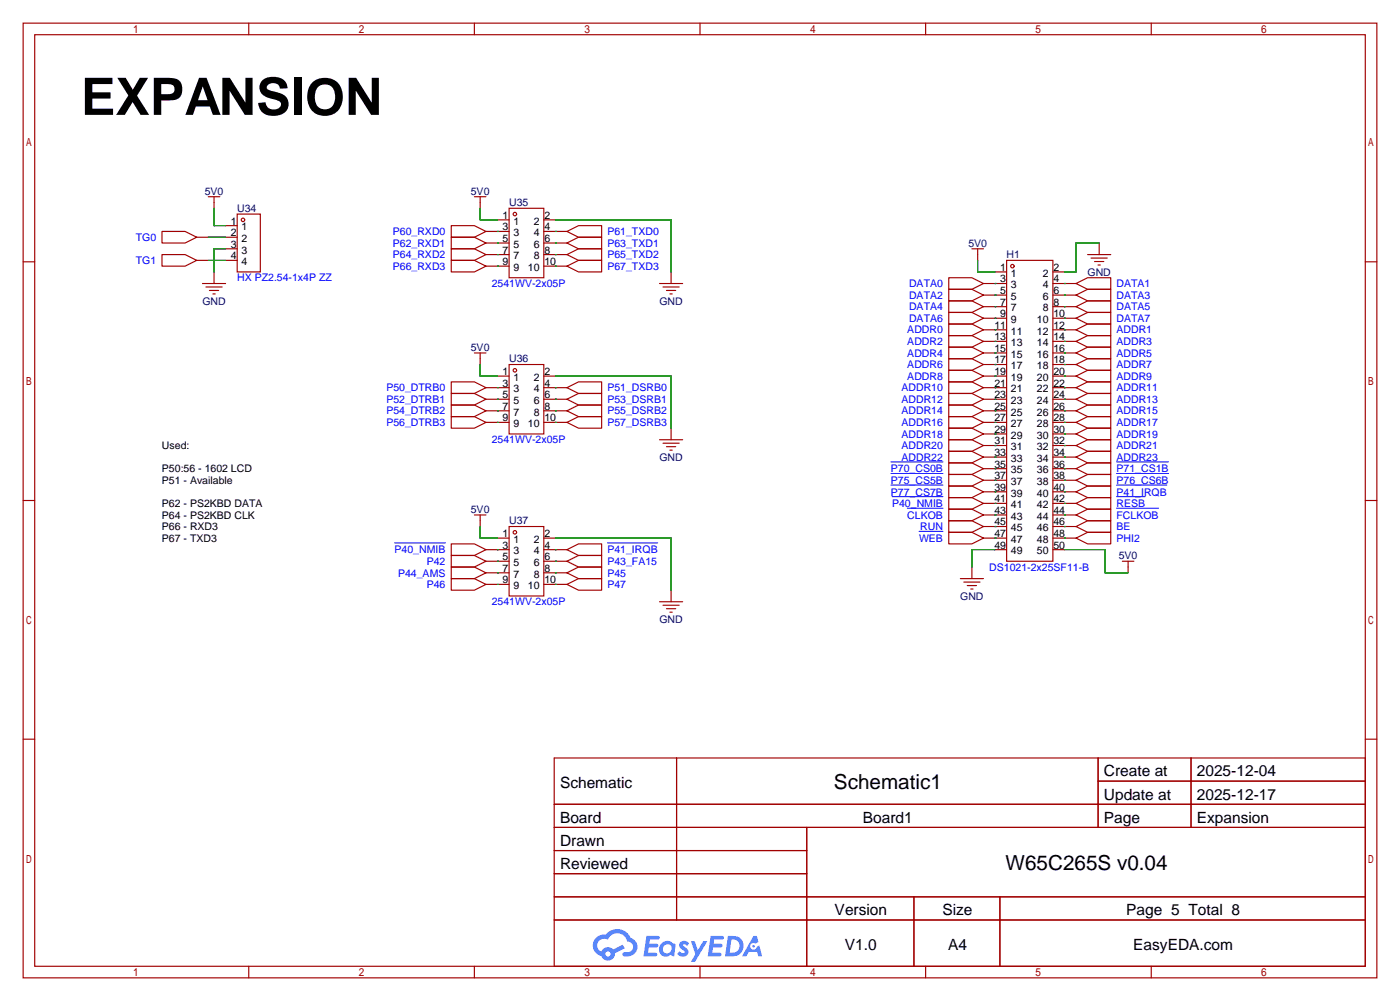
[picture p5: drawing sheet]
<svg xmlns="http://www.w3.org/2000/svg" width="307mm" height="220mm" viewBox="0 0 307 220" stroke-linecap="round" stroke-linejoin="round" font-family="sans-serif">
<g fill="none" stroke="#a10000" stroke-width=".25">
<path d="M5.1 5.1h297.2v209.5h-297.2zM7.6 7.6h292.1v204.5h-292.1zM54.6 5.1v2.5M104.1 5.1v2.5M153.7 5.1v2.5M203.2 5.1v2.5M252.7 5.1v2.5M5.1 57.5h2.5M299.7 57.5h2.6M5.1 109.9h2.5M299.7 109.9h2.6M5.1 162.2h2.5"/>
<path d="M121.7 166.4h178v45.7h-178zM121.7 176.5h178M148.5 166.4v35.5M241.1 166.4v15.2M241.1 171.4h58.6M261.5 166.4v15.2M299.7 162.2h2.6M121.7 181.6h178M121.7 186.7h55.4M121.7 196.8h178M121.7 191.8h55.4M177.1 181.6v30.5"/>
<path d="M200.6 196.8v15.3M219.5 196.8v15.3M54.6 212.1v2.5M104.1 212.1v2.5M121.7 201.9h178M153.7 212.1v2.5M203.2 212.1v2.5M252.7 212.1v2.5"/>
</g>
<g fill="#5487ff">
<path d="M149.4 206.8a1.3 1.3 0 0 1 1.8 .3l-.4 .6a.54 .54 0 0 0-.9-.3l.2 .3a1.28 1.28 0 0 1 .7 2 1.53 1.53 0 0 1-2.1-.3l.5-.6 .8 .4a.31 .31 0 0 0 .3-.2 .31 .31 0 0 0-.3-.4 1.12 1.12 0 0 1-.6-1.8z"/>
<path d="M151.7 206.6h.8l.7 2 1.2-2h.9l-2.7 4.5h-.9l1-1.6z"/>
<path d="M141.9 205.4h2.3a.46 .46 0 0 1 .5 .1 .46 .46 0 0 1 .1 .5l-.4 .2h-1.7l-.2 .9h1.7a.4 .4 0 0 1 .3 .5 .4 .4 0 0 1-.4 .3h-1.7l-.1 1.2h1.3a.46 .46 0 0 1 .5 .1 .46 .46 0 0 1 .1 .5l-.3 .2h-2.6z"/>
<path d="M156 205.4h2.3a.47 .47 0 0 1 .5 .1 .47 .47 0 0 1 .1 .5l-.4 .2h-1.7l-.1 .9h1.6a.4 .4 0 0 1 .3 .5 .4 .4 0 0 1-.4 .3h-1.7l-.1 1.2h1.3a.46 .46 0 0 1 .5 .1 .46 .46 0 0 1 .2 .5l-.4 .2h-2.6z"/>
<path d="M165.4 205.4h.7l.4 1.4-.6 .3a.75 .75 0 0 0-1.2 .3 .75 .75 0 0 0 .5 1.1 .75 .75 0 0 0 1-.7l.5-.3 .6 2.4h-.8l-.3-1h-1.8l-.6 1h-.9z"/>
<path d="M159.8 205.4l-.6 4.5h1.4a2.27 2.27 0 0 0 2.6-2.3 2.27 2.27 0 0 0-2.7-2.2zM160.6 206.2a1.5 1.5 0 0 1 1.8 1.5 1.5 1.5 0 0 1-2 1.4h-.2z"/>
<path d="M145.2 207.1a1.6 1.6 0 0 0-.3 2.2 1.6 1.6 0 0 0 2.3 .2l.8 .4 .3-2.5-.2-.2-.4-.1a1.58 1.58 0 0 0-2.5 0zM145.8 207.6a.98 .98 0 0 1 1.6 .4 .98 .98 0 0 1-1 1.3 .94 .94 0 0 1-.9-.7 .94 .94 0 0 1 .3-1z"/>
<path d="M130.9 205.8a2.37 2.37 0 0 0 1.1 4 1.54 1.54 0 0 0 1.8 1 1.54 1.54 0 0 0 1.2-1.6l2.2-1.1-.5-.7-2.1 1a1.57 1.57 0 0 0-2.6 .5 1.5 1.5 0 0 1-.7-2.1 1.5 1.5 0 0 1 2.2-.5 2.23 2.23 0 0 1 2.2-1.5 2.23 2.23 0 0 1 2 1.9 1.16 1.16 0 0 1 1.3 1.1 1.16 1.16 0 0 1-1.1 1.2h-.7a.47 .47 0 0 0-.6 .4 .47 .47 0 0 0 .5 .5 2.17 2.17 0 0 0 2.5-.9 2.17 2.17 0 0 0-.4-2.7l-.8-.4a3.2 3.2 0 0 0-5.4-.8l-1.1 .1zM132.9 209.4a.6 .6 0 0 1 1.2 0 .6 .6 0 0 1-1.2 0z"/>
<circle cx="165.4" cy="207.7" r=".28"/>
</g>
<g fill="none" stroke="#a10000" stroke-width=".25">
<path d="M35.6 50.8h5l2.6 1.3-2.6 1.2h-5zM35.6 55.9h5l2.6 1.2-2.6 1.3h-5zM43.2 52.1h2.5M43.2 57.1h2.5M45.7 43.2h2.6M47 43.2v2.5M47 59.7v2.5M49.5 49.5h2.6M49.5 52.1h2.6M49.5 54.6h2.6M49.5 57.1h2.6M52.1 47h5v12.7h-5z"/>
<path d="M99.1 49.5h5l2.6 1.3-2.6 1.3h-5zM99.1 52.1h5l2.6 1.2-2.6 1.3h-5zM99.1 54.6h5l2.6 1.3-2.6 1.2h-5zM99.1 57.1h5l2.6 1.3-2.6 1.3h-5zM104.1 43.2h2.6M105.4 43.2v2.5M106.7 58.4h5.1M106.7 50.8h5.1M106.7 55.9h5.1M106.7 53.3h5.1M109.2 48.3h2.6M111.8 45.7h7.6v15.3h-7.6z"/>
<path d="M119.4 48.3h2.5M119.4 58.4h5.1M119.4 50.8h5.1M119.4 55.9h5.1M119.4 53.3h5.1M124.5 50.8l2.5-1.3h5.1v2.6h-5.1zM124.5 53.3l2.5-1.2h5.1v2.5h-5.1zM124.5 55.9l2.5-1.3h5.1v2.5h-5.1zM124.5 58.4l2.5-1.3h5.1v2.6h-5.1zM147.3 59.7v2.5M213.4 54.6h2.5M214.6 54.6v2.5"/>
<path d="M218.4 59.7h2.6M221 57.1h10.1v66.1h-10.1zM231.1 59.7h2.6M238.8 55.9h5M239.5 56.6h3.6M240.3 57.4h2M241 58.2h.6M241.3 53.3v2.6M44.4 62.2h5.1M45.2 63h3.6M46 63.8h2M46.7 64.5h.5"/>
<path d="M104.1 77.5h2.6M105.4 77.5v2.5M144.8 62.2h5.1M145.5 63h3.6M146.3 63.8h2M147.1 64.5h.5M208.3 61h5.1l2.5 1.2-2.5 1.3h-5.1zM208.3 63.5h5.1l2.5 1.3-2.5 1.2h-5.1zM208.3 66h5.1l2.5 1.3-2.5 1.3h-5.1zM208.3 68.6h5.1l2.5 1.2-2.5 1.3h-5.1zM208.3 71.1h5.1l2.5 1.3-2.5 1.3h-5.1zM208.3 73.7h5.1l2.5 1.2-2.5 1.3h-5.1z"/>
<path d="M208.3 76.2h5.1l2.5 1.3-2.5 1.2h-5.1zM208.3 78.7h5.1l2.5 1.3-2.5 1.3h-5.1zM215.9 62.2h5.1M215.9 77.5h5.1M215.9 64.8h5.1M215.9 67.3h5.1M215.9 69.8h5.1M215.9 72.4h5.1M215.9 74.9h5.1M231.1 62.2h5.1M231.1 77.5h5.1M231.1 64.8h5.1"/>
<path d="M231.1 67.3h5.1M231.1 69.8h5.1M231.1 72.4h5.1M231.1 74.9h5.1M236.2 62.2l2.6-1.2h5v2.5h-5zM236.2 64.8l2.6-1.3h5v2.5h-5zM236.2 67.3l2.6-1.3h5v2.6h-5zM236.2 69.8l2.6-1.2h5v2.5h-5zM236.2 77.5l2.6-1.3h5v2.5h-5zM236.2 74.9l2.6-1.2h5v2.5h-5zM236.2 72.4l2.6-1.3h5v2.6h-5zM99.1 83.8h5l2.6 1.3-2.6 1.3h-5z"/>
<path d="M99.1 86.4h5l2.6 1.2-2.6 1.3h-5zM99.1 88.9h5l2.6 1.3-2.6 1.2h-5zM99.1 91.4h5l2.6 1.3-2.6 1.3h-5zM106.7 92.7h5.1M106.7 85.1h5.1M106.7 90.2h5.1M106.7 87.6h5.1M109.2 82.5h2.6M111.8 80h7.6v15.2h-7.6zM119.4 82.5h2.5M119.4 92.7h5.1M119.4 85.1h5.1"/>
<path d="M119.4 90.2h5.1M119.4 87.6h5.1M124.5 85.1l2.5-1.3h5.1v2.6h-5.1zM124.5 87.6l2.5-1.2h5.1v2.5h-5.1zM124.5 90.2l2.5-1.3h5.1v2.5h-5.1zM124.5 92.7l2.5-1.3h5.1v2.6h-5.1zM144.8 96.5h5.1M145.5 97.3h3.6M146.3 98h2M147.1 98.8h.5M147.3 94v2.5M208.3 81.3h5.1l2.5 1.2-2.5 1.3h-5.1z"/>
<path d="M208.3 83.8h5.1l2.5 1.3-2.5 1.3h-5.1zM208.3 86.4h5.1l2.5 1.2-2.5 1.3h-5.1zM208.3 88.9h5.1l2.5 1.3-2.5 1.2h-5.1zM208.3 91.4h5.1l2.5 1.3-2.5 1.3h-5.1zM208.3 94h5.1l2.5 1.2-2.5 1.3h-5.1zM208.3 96.5h5.1l2.5 1.3-2.5 1.3h-5.1zM208.3 99.1h5.1l2.5 1.2-2.5 1.3h-5.1zM215.9 82.5h5.1M215.9 92.7h5.1M215.9 85.1h5.1M215.9 90.2h5.1M215.9 87.6h5.1"/>
<path d="M215.9 80h5.1M215.9 97.8h5.1M215.9 95.2h5.1M231.1 82.5h5.1M231.1 92.7h5.1M231.1 85.1h5.1M231.1 90.2h5.1M231.1 87.6h5.1M231.1 80h5.1M231.1 97.8h5.1M231.1 95.2h5.1M236.2 97.8l2.6-1.3h5v2.6h-5z"/>
<path d="M236.2 95.2l2.6-1.2h5v2.5h-5zM236.2 92.7l2.6-1.3h5v2.6h-5zM236.2 90.2l2.6-1.3h5v2.5h-5zM236.2 87.6l2.6-1.2h5v2.5h-5zM236.2 85.1l2.6-1.3h5v2.6h-5zM236.2 82.5l2.6-1.2h5v2.5h-5zM236.2 80l2.6-1.3h5v2.6h-5zM99.1 119.4h5l2.6 1.2-2.6 1.3h-5zM104.1 113h2.6M105.4 113v2.6M109.2 118.1h2.6M111.8 115.6h7.6v15.2h-7.6z"/>
<path d="M119.4 118.1h2.5M208.3 101.6h5.1l2.5 1.3-2.5 1.2h-5.1zM208.3 104.1h5.1l2.5 1.3-2.5 1.3h-5.1zM208.3 106.7h5.1l2.5 1.2-2.5 1.3h-5.1zM208.3 109.2h5.1l2.5 1.3-2.5 1.3h-5.1zM208.3 111.8h5.1l2.5 1.2-2.5 1.3h-5.1zM208.3 114.3h5.1l2.5 1.3-2.5 1.2h-5.1zM208.3 116.8h5.1l2.5 1.3-2.5 1.3h-5.1zM215.9 118.1h5.1M215.9 113h5.1M215.9 115.6h5.1M215.9 110.5h5.1"/>
<path d="M215.9 107.9h5.1M215.9 105.4h5.1M215.9 102.9h5.1M215.9 100.3h5.1M231.1 118.1h5.1M231.1 113h5.1M231.1 115.6h5.1M231.1 110.5h5.1M231.1 107.9h5.1M231.1 105.4h5.1M231.1 102.9h5.1M231.1 100.3h5.1"/>
<path d="M236.2 100.3l2.6-1.2h5v2.5h-5zM236.2 118.1l2.6-1.3h5v2.6h-5zM236.2 115.6l2.6-1.3h5v2.5h-5zM236.2 113l2.6-1.2h5v2.5h-5zM236.2 110.5l2.6-1.3h5v2.6h-5zM236.2 107.9l2.6-1.2h5v2.5h-5zM236.2 105.4l2.6-1.3h5v2.6h-5zM236.2 102.9l2.6-1.3h5v2.5h-5zM99.1 121.9h5l2.6 1.3-2.6 1.3h-5zM99.1 124.5h5l2.6 1.2-2.6 1.3h-5zM99.1 127h5l2.6 1.3-2.6 1.2h-5zM106.7 128.3h5.1"/>
<path d="M106.7 120.6h5.1M106.7 125.7h5.1M106.7 123.2h5.1M119.4 128.3h5.1M119.4 120.6h5.1M119.4 125.7h5.1M119.4 123.2h5.1M124.5 120.6l2.5-1.2h5.1v2.5h-5.1zM124.5 123.2l2.5-1.3h5.1v2.6h-5.1zM124.5 125.7l2.5-1.2h5.1v2.5h-5.1zM124.5 128.3l2.5-1.3h5.1v2.5h-5.1zM144.8 132.1h5.1"/>
<path d="M145.5 132.8h3.6M146.3 133.6h2M147.1 134.4h.5M147.3 129.5v2.6M210.8 127h5.1M211.6 127.8h3.5M212.3 128.5h2.1M213.1 129.3h.5M213.4 124.5v2.5M218.4 120.6h2.6M231.1 120.6h2.6M246.4 123.2h2.5"/>
<path d="M247.6 123.2v2.5"/>
<circle cx="53.3" cy="48.3" r=".38"/>
<circle cx="113" cy="47" r=".38"/>
<circle cx="222.2" cy="58.4" r=".38"/>
<circle cx="113" cy="81.3" r=".38"/>
<circle cx="113" cy="116.8" r=".38"/>
</g>
<g fill="none" stroke="#008700" stroke-width=".25">
<path d="M45.7 52.1h3.8M45.7 57.1h3.8M47 45.7v3.8h2.5M49.5 54.6h-2.5v5.1M105.4 45.7v2.6h3.8M109.2 50.8h.1M109.2 53.3h.1M109.2 55.9h.1M109.2 58.4h.1M121.9 50.8h.1M121.9 53.3h.1M121.9 55.9h.1"/>
<path d="M121.9 58.4h.1M121.9 48.3h25.4v11.4M214.6 57.1v2.6h3.8M241.3 53.3h-5.1v6.4h-2.5M218.4 62.2h.1M218.4 64.8h.1M218.4 67.3h.1M218.4 69.8h.1M218.4 72.4h.1M218.4 74.9h.1M218.4 77.5h.1M233.7 62.2h.1"/>
<path d="M233.7 64.8h.1M233.7 67.3h.1M233.7 69.8h.1M233.7 77.5h.1M233.7 74.9h.1M233.7 72.4h.1M105.4 80v2.5h3.8M109.2 85.1h.1M109.2 87.6h.1M109.2 90.2h.1M109.2 92.7h.1M121.9 85.1h.1"/>
<path d="M121.9 87.6h.1M121.9 90.2h.1M121.9 92.7h.1M121.9 82.5h25.4v11.5M218.4 80h.1M218.4 82.5h.1M218.4 85.1h.1M218.4 87.6h.1M218.4 90.2h.1M218.4 92.7h.1M218.4 95.2h.1M218.4 97.8h.1"/>
<path d="M233.7 97.8h.1M233.7 95.2h.1M233.7 92.7h.1M233.7 90.2h.1M233.7 87.6h.1M233.7 85.1h.1M233.7 82.5h.1M233.7 80h.1M105.4 115.6v2.5h3.8M121.9 118.1h25.4v11.4M218.4 100.3h.1M218.4 102.9h.1"/>
<path d="M218.4 105.4h.1M218.4 107.9h.1M218.4 110.5h.1M218.4 113h.1M218.4 115.6h.1M218.4 118.1h.1M233.7 100.3h.1M233.7 118.1h.1M233.7 115.6h.1M233.7 113h.1M233.7 110.5h.1M233.7 107.9h.1"/>
<path d="M233.7 105.4h.1M233.7 102.9h.1M109.2 120.6h.1M109.2 123.2h.1M109.2 125.7h.1M109.2 128.3h.1M121.9 120.6h.1M121.9 123.2h.1M121.9 125.7h.1M121.9 128.3h.1M218.4 120.6h-5v3.9M233.7 120.6h8.9v5.1h5"/>
</g>
<g fill="none" stroke="#00f" stroke-width=".22">
<path d="M86.6 119.2h11.2M133.3 119.2h11.1M195.6 101.4h11.4M195.6 103.9h11.4M195.6 106.5h11.4M195.8 109h11.2M199.2 111.5h7.8M201.7 116.6h5.3M245.1 101.4h11.4M245.1 103.9h11.4M245.1 106.5h11M245.1 109h6.3"/>
<path d="M245.1 111.5h9.2"/>
</g>
<text font-size="11.3" x="17.8" y="25.2">EXPANSION</text>
<g font-size="4.5">
<text x="183.1" y="173.3">Schematic1</text>
<text x="220.8" y="191">W65C265S v0.04</text>
</g>
<g font-size="3.4">
<text x="122.9" y="173">Schematic</text>
<text x="242.3" y="170.4">Create at</text>
<text x="262.7" y="170.4">2025-12-04</text>
<text x="242.3" y="175.5">Update at</text>
<text x="262.7" y="175.5">2025-12-17</text>
<text x="122.9" y="180.6">Board</text>
<text x="122.9" y="185.7">Drawn</text>
<text x="189.4" y="180.6">Board1</text>
<text x="242.3" y="180.6">Page</text>
<text x="262.7" y="180.6">Expansion</text>
<text x="122.9" y="190.8">Reviewed</text>
<text x="183.2" y="200.9">Version</text>
<text x="206.9" y="200.9">Size</text>
<text x="247.3" y="200.9">Page 5 Total 8</text>
<text x="185.5" y="208.5">V1.0</text>
<text x="208.1" y="208.5">A4</text>
<text x="248.8" y="208.5">EasyEDA.com</text>
</g>
<g font-size="2.3" fill="#000080">
<text x="44.9" y="42.7">5V0</text>
<text x="52.1" y="46.5">U34</text>
<text x="103.4" y="42.7">5V0</text>
<text x="111.8" y="45.3">U35</text>
<text x="212.6" y="54.1">5V0</text>
<text x="221" y="56.7">H1</text>
<text x="238.7" y="60.5">GND</text>
<text x="44.4" y="66.8">GND</text>
<text x="144.8" y="66.8">GND</text>
<text x="103.4" y="77">5V0</text>
<text x="111.8" y="79.5">U36</text>
<text x="144.8" y="101.1">GND</text>
<text x="103.4" y="112.6">5V0</text>
<text x="111.8" y="115.1">U37</text>
<text x="245.6" y="122.7">5V0</text>
<text x="210.8" y="131.6">GND</text>
<text x="144.8" y="136.7">GND</text>
</g>
<g font-size="2.3" fill="#00f">
<text x="29.8" y="52.9">TG0</text>
<text x="86.2" y="51.6">P60_RXD0</text>
<text x="133.3" y="51.6">P61_TXD0</text>
<text x="29.8" y="58">TG1</text>
<text x="86.2" y="54.1">P62_RXD1</text>
<text x="86.2" y="56.7">P64_RXD2</text>
<text x="86.2" y="59.2">P66_RXD3</text>
<text x="133.3" y="54.1">P63_TXD1</text>
<text x="133.3" y="56.7">P65_TXD2</text>
<text x="133.3" y="59.2">P67_TXD3</text>
<text x="52.1" y="61.8">HX PZ2.54-1x4P ZZ</text>
<text x="107.9" y="63">2541WV-2x05P</text>
<text x="199.6" y="63">DATA0</text>
<text x="199.6" y="65.6">DATA2</text>
<text x="245.1" y="63">DATA1</text>
<text x="245.1" y="65.6">DATA3</text>
<text x="199.6" y="68.1">DATA4</text>
<text x="199.6" y="70.7">DATA6</text>
<text x="245.1" y="68.1">DATA5</text>
<text x="245.1" y="70.7">DATA7</text>
<text x="199.2" y="73.2">ADDR0</text>
<text x="199.2" y="75.7">ADDR2</text>
<text x="245.1" y="75.7">ADDR3</text>
<text x="245.1" y="73.2">ADDR1</text>
<text x="199.2" y="78.3">ADDR4</text>
<text x="199.2" y="80.8">ADDR6</text>
<text x="199.2" y="83.4">ADDR8</text>
<text x="245.1" y="83.4">ADDR9</text>
<text x="245.1" y="80.8">ADDR7</text>
<text x="245.1" y="78.3">ADDR5</text>
<text x="84.8" y="85.9">P50_DTRB0</text>
<text x="84.8" y="88.4">P52_DTRB1</text>
<text x="133.3" y="85.9">P51_DSRB0</text>
<text x="133.3" y="88.4">P53_DSRB1</text>
<text x="197.9" y="85.9">ADDR10</text>
<text x="197.9" y="88.4">ADDR12</text>
<text x="245.1" y="88.4">ADDR13</text>
<text x="245.1" y="85.9">ADDR11</text>
<text x="84.8" y="91">P54_DTRB2</text>
<text x="84.8" y="93.5">P56_DTRB3</text>
<text x="133.3" y="91">P55_DSRB2</text>
<text x="133.3" y="93.5">P57_DSRB3</text>
<text x="197.9" y="91">ADDR14</text>
<text x="197.9" y="93.5">ADDR16</text>
<text x="245.1" y="93.5">ADDR17</text>
<text x="245.1" y="91">ADDR15</text>
<text x="107.9" y="97.3">2541WV-2x05P</text>
<text x="197.9" y="96.1">ADDR18</text>
<text x="197.9" y="98.6">ADDR20</text>
<text x="197.9" y="101.1">ADDR22</text>
<text x="245.1" y="101.1">ADDR23</text>
<text x="245.1" y="98.6">ADDR21</text>
<text x="245.1" y="96.1">ADDR19</text>
<text x="195.6" y="103.7">P70_CS0B</text>
<text x="195.6" y="106.2">P75_CS5B</text>
<text x="245.1" y="106.2">P76_CS6B</text>
<text x="245.1" y="103.7">P71_CS1B</text>
<text x="195.6" y="108.8">P77_CS7B</text>
<text x="195.8" y="111.3">P40_NMIB</text>
<text x="199.2" y="113.8">CLKOB</text>
<text x="245.1" y="113.8">FCLKOB</text>
<text x="245.1" y="111.3">RESB</text>
<text x="245.1" y="108.8">P41_IRQB</text>
<text x="201.8" y="118.9">WEB</text>
<text x="202" y="116.4">RUN</text>
<text x="245.1" y="118.9">PHI2</text>
<text x="245.1" y="116.4">BE</text>
<text x="86.6" y="121.5">P40_NMIB</text>
<text x="93.7" y="124">P42</text>
<text x="133.3" y="121.5">P41_IRQB</text>
<text x="133.3" y="124">P43_FA15</text>
<text x="217.2" y="125.3">DS1021-2x25SF11-B</text>
<text x="87.4" y="126.5">P44_AMS</text>
<text x="93.7" y="129.1">P46</text>
<text x="133.3" y="126.5">P45</text>
<text x="133.3" y="129.1">P47</text>
<text x="107.9" y="132.9">2541WV-2x05P</text>
</g>
<g font-size="2.3">
<text x="50.7" y="49.3">1</text>
<text x="50.7" y="51.8">2</text>
<text x="53" y="50.6">1</text>
<text x="53" y="53.1">2</text>
<text x="110.3" y="48">1</text>
<text x="110.3" y="50.6">3</text>
<text x="110.3" y="53.1">5</text>
<text x="112.7" y="49.3">1</text>
<text x="112.7" y="51.8">3</text>
<text x="117.2" y="51.8">4</text>
<text x="117.2" y="49.3">2</text>
<text x="119.5" y="53.1">6</text>
<text x="119.5" y="50.6">4</text>
<text x="119.5" y="48">2</text>
<text x="50.7" y="54.4">3</text>
<text x="50.7" y="56.9">4</text>
<text x="53" y="55.7">3</text>
<text x="53" y="58.2">4</text>
<text x="110.3" y="55.7">7</text>
<text x="110.3" y="58.2">9</text>
<text x="112.7" y="54.4">5</text>
<text x="112.7" y="56.9">7</text>
<text x="112.7" y="59.5">9</text>
<text x="115.9" y="59.5">10</text>
<text x="117.2" y="56.9">8</text>
<text x="117.2" y="54.4">6</text>
<text x="119.5" y="58.2">10</text>
<text x="119.5" y="55.7">8</text>
<text x="219.6" y="59.5">1</text>
<text x="231.3" y="59.5">2</text>
<text x="219.6" y="62">3</text>
<text x="219.6" y="64.5">5</text>
<text x="221.9" y="60.7">1</text>
<text x="221.9" y="63.3">3</text>
<text x="221.9" y="65.8">5</text>
<text x="228.9" y="65.8">6</text>
<text x="228.9" y="63.3">4</text>
<text x="228.9" y="60.7">2</text>
<text x="231.3" y="64.5">6</text>
<text x="231.3" y="62">4</text>
<text x="219.6" y="67.1">7</text>
<text x="219.6" y="69.6">9</text>
<text x="221.9" y="68.4">7</text>
<text x="221.9" y="70.9">9</text>
<text x="227.6" y="70.9">10</text>
<text x="228.9" y="68.4">8</text>
<text x="231.3" y="69.6">10</text>
<text x="231.3" y="67.1">8</text>
<text x="218.3" y="72.2">11</text>
<text x="218.3" y="74.7">13</text>
<text x="218.3" y="77.2">15</text>
<text x="221.9" y="73.4">11</text>
<text x="221.9" y="76">13</text>
<text x="227.6" y="76">14</text>
<text x="227.6" y="73.4">12</text>
<text x="231.3" y="77.2">16</text>
<text x="231.3" y="74.7">14</text>
<text x="231.3" y="72.2">12</text>
<text x="110.3" y="82.3">1</text>
<text x="112.7" y="83.6">1</text>
<text x="117.2" y="83.6">2</text>
<text x="119.5" y="82.3">2</text>
<text x="218.3" y="79.8">17</text>
<text x="218.3" y="82.3">19</text>
<text x="221.9" y="78.5">15</text>
<text x="221.9" y="81.1">17</text>
<text x="221.9" y="83.6">19</text>
<text x="227.6" y="83.6">20</text>
<text x="227.6" y="81.1">18</text>
<text x="227.6" y="78.5">16</text>
<text x="231.3" y="82.3">20</text>
<text x="231.3" y="79.8">18</text>
<text x="110.3" y="84.9">3</text>
<text x="110.3" y="87.4">5</text>
<text x="110.3" y="89.9">7</text>
<text x="112.7" y="86.1">3</text>
<text x="112.7" y="88.7">5</text>
<text x="117.2" y="88.7">6</text>
<text x="117.2" y="86.1">4</text>
<text x="119.5" y="89.9">8</text>
<text x="119.5" y="87.4">6</text>
<text x="119.5" y="84.9">4</text>
<text x="218.3" y="84.9">21</text>
<text x="218.3" y="87.4">23</text>
<text x="218.3" y="89.9">25</text>
<text x="221.9" y="86.1">21</text>
<text x="221.9" y="88.7">23</text>
<text x="227.6" y="88.7">24</text>
<text x="227.6" y="86.1">22</text>
<text x="231.3" y="89.9">26</text>
<text x="231.3" y="87.4">24</text>
<text x="231.3" y="84.9">22</text>
<text x="110.3" y="92.5">9</text>
<text x="112.7" y="91.2">7</text>
<text x="112.7" y="93.8">9</text>
<text x="115.9" y="93.8">10</text>
<text x="117.2" y="91.2">8</text>
<text x="119.5" y="92.5">10</text>
<text x="218.3" y="92.5">27</text>
<text x="218.3" y="95">29</text>
<text x="221.9" y="91.2">25</text>
<text x="221.9" y="93.8">27</text>
<text x="227.6" y="93.8">28</text>
<text x="227.6" y="91.2">26</text>
<text x="231.3" y="95">30</text>
<text x="231.3" y="92.5">28</text>
<text x="35.6" y="98.6">Used:</text>
<text x="218.3" y="97.6">31</text>
<text x="218.3" y="100.1">33</text>
<text x="221.9" y="96.3">29</text>
<text x="221.9" y="98.8">31</text>
<text x="221.9" y="101.4">33</text>
<text x="227.6" y="101.4">34</text>
<text x="227.6" y="98.8">32</text>
<text x="227.6" y="96.3">30</text>
<text x="231.3" y="100.1">34</text>
<text x="231.3" y="97.6">32</text>
<text x="35.6" y="103.7">P50:56 - 1602 LCD</text>
<text x="35.6" y="106.2">P51 - Available</text>
<text x="218.3" y="102.6">35</text>
<text x="218.3" y="105.2">37</text>
<text x="218.3" y="107.7">39</text>
<text x="221.9" y="103.9">35</text>
<text x="221.9" y="106.5">37</text>
<text x="227.6" y="106.5">38</text>
<text x="227.6" y="103.9">36</text>
<text x="231.3" y="107.7">40</text>
<text x="231.3" y="105.2">38</text>
<text x="231.3" y="102.6">36</text>
<text x="35.6" y="111.3">P62 - PS2KBD DATA</text>
<text x="35.6" y="113.8">P64 - PS2KBD CLK</text>
<text x="218.3" y="110.3">41</text>
<text x="218.3" y="112.8">43</text>
<text x="221.9" y="109">39</text>
<text x="221.9" y="111.5">41</text>
<text x="227.6" y="111.5">42</text>
<text x="227.6" y="109">40</text>
<text x="231.3" y="112.8">44</text>
<text x="231.3" y="110.3">42</text>
<text x="35.6" y="116.4">P66 - RXD3</text>
<text x="35.6" y="118.9">P67 - TXD3</text>
<text x="110.3" y="117.9">1</text>
<text x="112.7" y="119.2">1</text>
<text x="117.2" y="119.2">2</text>
<text x="119.5" y="117.9">2</text>
<text x="218.3" y="115.3">45</text>
<text x="218.3" y="117.9">47</text>
<text x="221.9" y="114.1">43</text>
<text x="221.9" y="116.6">45</text>
<text x="221.9" y="119.2">47</text>
<text x="227.6" y="119.2">48</text>
<text x="227.6" y="116.6">46</text>
<text x="227.6" y="114.1">44</text>
<text x="231.3" y="117.9">48</text>
<text x="231.3" y="115.3">46</text>
<text x="110.3" y="120.4">3</text>
<text x="110.3" y="123">5</text>
<text x="110.3" y="125.5">7</text>
<text x="112.7" y="121.7">3</text>
<text x="112.7" y="124.2">5</text>
<text x="117.2" y="124.2">6</text>
<text x="117.2" y="121.7">4</text>
<text x="119.5" y="125.5">8</text>
<text x="119.5" y="123">6</text>
<text x="119.5" y="120.4">4</text>
<text x="218.3" y="120.4">49</text>
<text x="221.9" y="121.7">49</text>
<text x="227.6" y="121.7">50</text>
<text x="231.3" y="120.4">50</text>
<text x="110.3" y="128">9</text>
<text x="112.7" y="126.8">7</text>
<text x="112.7" y="129.3">9</text>
<text x="115.9" y="129.3">10</text>
<text x="117.2" y="126.8">8</text>
<text x="119.5" y="128">10</text>
</g>
</svg>
